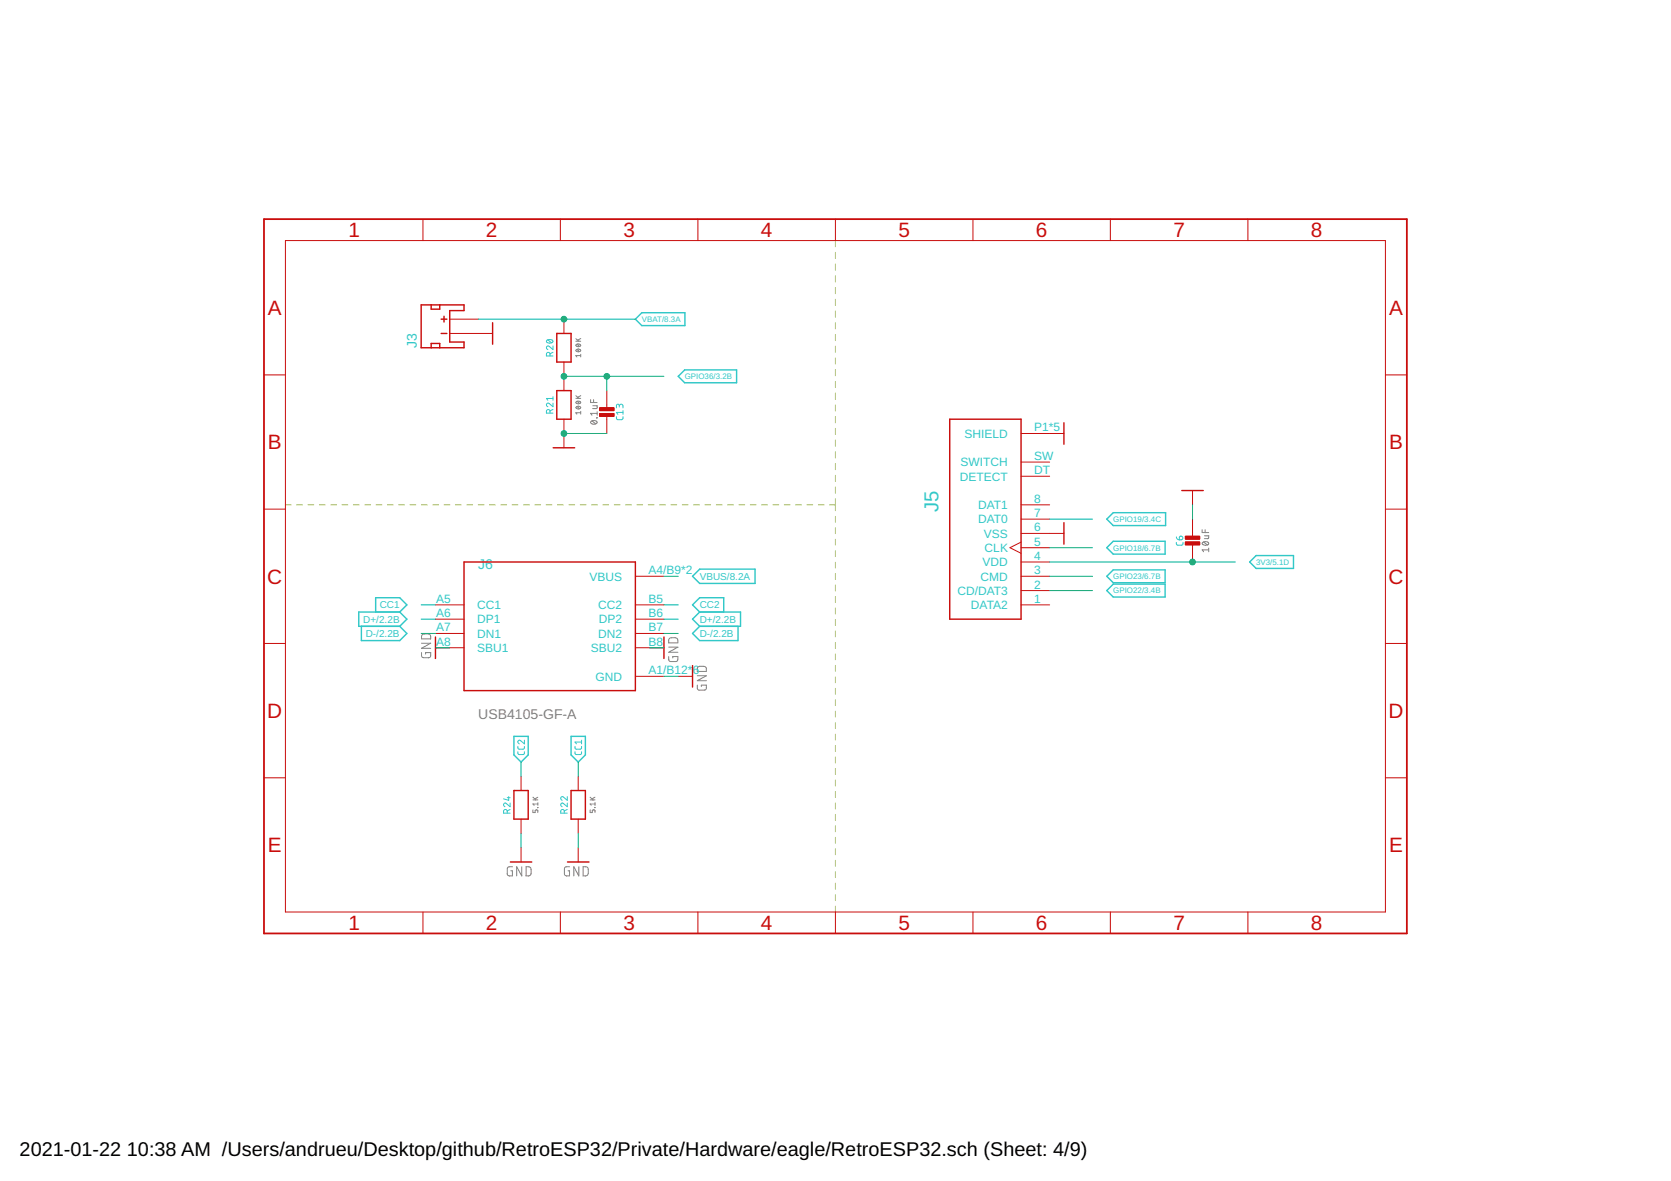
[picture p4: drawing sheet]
<svg xmlns="http://www.w3.org/2000/svg" width="297mm" height="210mm" viewBox="0 0 297 210" stroke-linecap="round" stroke-linejoin="round" font-family="sans-serif">
<g fill="none" stroke="#afd134" stroke-width=".18">
<path d="M148.5 42.8v1.1M148.5 44.9v1M148.5 46.9v1.1M148.5 49v1.1M148.5 51.1v1.1M148.5 53.2v1.1M148.5 55.3v1.1M148.5 57.4v1M148.5 59.5v1M148.5 61.5v1.1M148.5 63.6v1.1M148.5 65.7v1.1"/>
<path d="M148.5 67.8v1.1M148.5 69.9v1.1M148.5 72v1M148.5 74v1.1M148.5 76.1v1.1M148.5 78.2v1.1M50.7 89.7h1.1M52.7 89.7h1.1M54.8 89.7h1M56.8 89.7h1M58.8 89.7h1M60.8 89.7h1"/>
<path d="M62.8 89.7h1M64.9 89.7h1M66.9 89.7h1M68.9 89.7h1M70.9 89.7h1M72.9 89.7h1M74.9 89.7h1M76.9 89.7h1.1M79 89.7h1M81 89.7h1M83 89.7h1M85 89.7h1"/>
<path d="M87 89.7h1M89 89.7h1M91 89.7h1.1M93.1 89.7h1M95.1 89.7h1M97.1 89.7h1M99.1 89.7h1M101.1 89.7h1.1M103.1 89.7h1.1M105.2 89.7h1M107.2 89.7h1M109.2 89.7h1"/>
<path d="M111.2 89.7h1M113.2 89.7h1M115.2 89.7h1M117.2 89.7h1.1M119.3 89.7h1M121.3 89.7h1M123.3 89.7h1M125.3 89.7h1M127.3 89.7h1.1M129.3 89.7h1.1M131.4 89.7h1M133.4 89.7h1"/>
<path d="M135.4 89.7h1M137.4 89.7h1M139.4 89.7h1M141.4 89.7h1.1M143.4 89.7h1.1M145.5 89.7h1M147.5 89.7h1M148.5 80.3v1.1M148.5 82.4v1.1M148.5 84.5v1.1M148.5 86.6v1.1M148.5 88.6v2.2"/>
<path d="M148.5 91.8v1M148.5 93.8v1M148.5 95.8v1.1M148.5 97.9v1M148.5 99.9v1.1M148.5 102v1M148.5 104v1M148.5 106v1.1M148.5 108.1v1M148.5 110.1v1M148.5 112.1v1.1M148.5 114.2v1"/>
<path d="M148.5 116.2v1.1M148.5 118.3v1M148.5 120.3v1M148.5 122.3v1.1M148.5 124.4v1M148.5 126.4v1M148.5 128.5v1M148.5 130.5v1M148.5 132.5v1.1M148.5 134.6v1M148.5 136.6v1M148.5 138.6v1.1"/>
<path d="M148.5 140.7v1M148.5 142.7v1.1M148.5 144.8v1M148.5 146.8v1M148.5 148.8v1.1M148.5 150.9v1M148.5 152.9v1M148.5 154.9v1.1M148.5 157v1M148.5 159v1.1M148.5 161.1v1"/>
</g>
<g fill="none" stroke="#808080" stroke-width=".18">
<path d="M102.4 60.6h.8M102.4 60.2l.5 .4M102.4 70.8h.8M102.4 70.3l.5 .5M102.4 62.2a.44 .44 0 0 1 .5-.2 .44 .44 0 0 1 .3 .4 .45 .45 0 0 1-.5 .1 .45 .45 0 0 1-.3-.3zM102.4 61.3a.44 .44 0 0 1 .5-.2 .44 .44 0 0 1 .3 .4 .44 .44 0 0 1-.5 .1 .44 .44 0 0 1-.3-.3zM102.4 72.3a.44 .44 0 0 1 .5-.1 .44 .44 0 0 1 .3 .3 .44 .44 0 0 1-.5 .2 .44 .44 0 0 1-.3-.4zM102.4 71.4a.45 .45 0 0 1 .5-.1 .45 .45 0 0 1 .3 .3 .44 .44 0 0 1-.5 .2 .44 .44 0 0 1-.3-.4zM102.6 62.1l.4 .4M102.6 61.2l.4 .4M102.6 72.2l.4 .4M102.6 71.3l.4 .4"/>
<path d="M103.2 63.2h-.8l.2 .2M103.2 63v.4M103.2 73.1v.5M103.2 60.2l-.5 .3M103.2 73.4h-.8l.2 .2M103.2 70.3l-.5 .3M105 71v.5h1.2M105.1 74.9a.63 .63 0 0 1 1 .3 .63 .63 0 0 1-.6 .2 .63 .63 0 0 1-.5-.4zM105.2 74.8l.7 .5M105.4 72.1h.8l-.1 .5h-.7M105.5 71v.5M106.1 74.2l.1 .1z"/>
<path d="M106.2 73.2v.6M106.2 73.5h-1.2l.2 .3M213.7 94.1v.6h1.2M213.8 96.4a.63 .63 0 0 1 1 .3 .65 .65 0 0 1-1.1-.2zM214 96.3l.6 .6M214.1 95.2h.8l-.1 .5h-.7M214.2 94.1v.6M214.9 97.7h-1.2l.3 .4M214.9 97.4v.7M74.9 116v.5l.3 .4h1l.3-.2 .1-.7h-1v.3M74.9 114.3h1.7l-1.7 .9h1.7M75.1 112.8l.1-.1h.9a.43 .43 0 0 1 .5 .4v.5h-1.7z"/>
<path d="M118.9 116.7v.7l.2 .2h1l.4-.2v-.7h-.9v.2M118.9 115h1.6l-1.6 .9h1.6M119 113.5l.3-.2 .9 .1 .3 .2v.7h-1.6zM124.1 118.6l1-.2a.43 .43 0 0 1 .5 .5v.4h-1.6zM124 121.8v.6l.2 .2 1 .1 .3-.3 .1-.6h-.9v.2M124 120.1h1.6l-1.6 .9h1.6M91.1 154.1h-.7l-.2 .2v1l.1 .3 .8 .1v-.9h-.3M92.8 154.1v1.6l-1-1.6v1.6M93.5 154.1h.5a.43 .43 0 0 1 .4 .4l-.1 1-.8 .2zM94.7 143.9v.5h.4v-.4l.2-.1 .3 .1v.4M94.7 142.2h.9M94.7 141.7l.6 .5"/>
<path d="M95.6 143.5h.1M95.6 142.7v.4M95.6 142.9h-.9l.2 .2M95.6 141.7l-.5 .3M101.2 154.1h-.6l-.2 .2-.1 1 .1 .3 .8 .1v-.9h-.2M102.9 154.1v1.6l-.9-1.6v1.6M103.7 154.1h.4a.43 .43 0 0 1 .5 .4l-.2 1-.7 .2zM104.9 143.9v.5h.4v-.4l.2-.1 .2 .1 .1 .4M104.9 142.2h.9M104.9 141.7l.5 .5M105.7 143.6h.1M105.8 142.9h-.9l.2 .2"/>
<path d="M105.8 142.7v.4M105.8 141.7l-.6 .3"/>
</g>
<g fill="none" stroke="#32c8c8" stroke-width=".18">
<path d="M97.2 60.5a.65 .65 0 0 1 1.1 .3 .64 .64 0 0 1-1.1-.2zM97.4 60.4l.6 .5M97.8 63.3l-.1-.6-.3-.1-.2 .2-.1 .5h1.2M97.8 73.4l-.1-.5-.3-.1-.2 .2-.1 .4h1.2M98.3 61.5v.6l-.7-.5a.32 .32 0 0 0-.5 .1 .32 .32 0 0 0 .3 .4M98.3 71.6v.7l-.7-.6a.32 .32 0 0 0-.5 .1 .32 .32 0 0 0 .3 .5M98.3 62.6l-.5 .3M98.3 70.5v.6M98.3 72.8l-.5 .2M98.3 70.8h-1.2l.3 .3M109.6 74.1v.4l.2 .1h.8l.1-.2v-.3M110.1 72.2l.2-.4 .3 .1 .1 .6"/>
<path d="M110.1 72.3v-.3l-.3-.2-.2 .2v.5M110.7 73v.6M110.7 73.3h-1.1l.2 .3M209.1 96.4v.4l.3 .1 .8-.1 .1-.4M209.1 95.4a.54 .54 0 0 0 .5 .5M209.7 95.4a.33 .33 0 0 1 .5 .1 .33 .33 0 0 1-.2 .4h-.4zM92.1 133.6v.4l.2 .1 .8-.1 .1-.4M92.1 132.7v.3l.2 .2 .8-.1 .1-.4M93.2 131.6v.6l-.6-.5a.32 .32 0 0 0-.6 .1 .32 .32 0 0 0 .3 .4M102.2 133.6v.4l.3 .1 .8-.1 .1-.4M102.2 132.7v.3l.3 .2 .8-.1 .1-.4M103.4 131.6v.6"/>
<path d="M103.4 131.9h-1.2l.3 .3M90.2 144.5l-.2-.6h-.4l-.1 .6h1.2M90.2 141.8h.5M90.4 141.6v.6l-.9-.2M90.7 142.7v.7l-.7-.6a.32 .32 0 0 0-.5 .1 .32 .32 0 0 0 .3 .5M90.7 143.9l-.5 .2M100.3 144.5l-.1-.6h-.4l-.1 .6h1.1M100.8 142.7v.7l-.6-.6a.32 .32 0 0 0-.5 .1 .32 .32 0 0 0 .2 .5M100.8 141.6v.6l-.6-.5a.32 .32 0 0 0-.5 .1 .32 .32 0 0 0 .2 .4M100.8 143.9l-.5 .2"/>
</g>
<g fill="none" stroke="#32c8c8" stroke-width=".25">
<path d="M114.1 55.6h7.7v2.3h-7.7l-1.2-1.2zM120.6 66.9l1.1-1.2h9.2v2.3h-9.2zM196.7 97.3l1.2-1.1h9.2v2.3h-9.2zM196.7 92.3l1.2-1.2h9.3v2.3h-9.3zM222.1 99.9l1.2-1.2h6.6v2.3h-6.6zM64.2 111.3v2.6h6.9l1.2-1.3-1.2-1.3M66.8 108.8v-2.6h4.3l1.2 1.3-1.2 1.3M71.1 108.8l1.2 1.2-1.2 1.3M71.1 108.8h-7.3v2.5h7.3M123.1 102.4l1.3-1.2h9.8v2.5h-9.8zM124.4 108.8h7.2v2.5h-7.2M124.4 108.8l-1.3 1.2 1.3 1.3"/>
<path d="M124.4 111.3l-1.3 1.3 1.3 1.3h6.8v-2.6M124.4 108.8l-1.3-1.3 1.3-1.3h4.3v2.6M196.7 102.4l1.2-1.1h9.2v2.3h-9.2zM196.7 105l1.2-1.2h9.2v2.3h-9.2zM91.4 130.9h2.5v3.3l-1.3 1.2-1.2-1.2zM101.5 130.9h2.6v3.3l-1.3 1.2-1.3-1.2z"/>
</g>
<path d="M46.9 38.9h203.2v127h-203.2z" fill="none" stroke="#c90d0c" stroke-width=".32"/>
<g fill="none" stroke="#c90d0c" stroke-width=".18">
<path d="M75.2 38.9v3.9M99.6 38.9v3.9M124.1 38.9v3.9M148.5 38.9v3.9M173 38.9v3.9M197.4 38.9v3.9M221.8 38.9v3.9M50.7 42.8h195.6v119.3h-195.6zM79.9 56.7h5.1M79.9 59.3h7.7M100.2 56.7v2.6M46.9 66.6h3.8"/>
<path d="M100.2 64.3v5.1M100.2 74.5v5.1M107.9 69.4v3.3M107.9 73.7v3.3M181.5 77h7.6M246.3 66.6h3.8M46.9 90.5h3.8M181.5 96.4l-2 .9 2 1M181.5 97.3h5.1M181.5 92.3h5.1M181.5 89.7h5.1M181.5 84.6h5.1"/>
<path d="M181.5 82.1h5.1M181.5 99.9h5.1M181.5 94.8h7.6M212 87.2v2.5M212 92.3v3.3M212 96.6v3.3M246.3 90.5h3.8M46.9 114.4h3.8M77.4 107.5h5.1M77.4 110h5.1M77.4 112.6h5.1M77.4 115.1h5.1"/>
<path d="M112.9 102.4h5.1M112.9 107.5h5.1M112.9 110h5.1M112.9 112.6h5.1M112.9 115.1h5.1M181.5 105h5.1M181.5 102.4h5.1M181.5 107.5h5.1M246.3 114.4h3.8M46.9 138.2h3.8M92.6 138v2.5M102.8 138v2.5"/>
<path d="M112.9 120.2h5.1M120.6 120.2h2.5M246.3 138.2h3.8M92.6 145.6v2.5M92.6 150.7v2.5M102.8 145.6v2.5M102.8 150.7v2.5M75.2 162.1v3.8M99.6 162.1v3.8M124.1 162.1v3.8M148.5 162.1v3.8M173 162.1v3.8"/>
<path d="M197.4 162.1v3.8M221.8 162.1v3.8"/>
</g>
<g fill="none" stroke="#c90d0c" stroke-width=".25">
<path d="M74.9 54.2h7.6v1h-2.6v5.6h2.6v1h-7.6zM76.6 54.2v.7h1.6v-.7M78.4 56.7h1M78.4 59.3h1M78.9 56.2v1M87.6 57.4v3.8M99 59.3h2.5v5h-2.5zM76.6 61.8v-.8h1.6v.8M98.3 79.6h3.9M99 69.4h2.5v5.1h-2.5zM168.8 74.5h12.7v35.5h-12.7zM189.1 75.1v3.9"/>
<path d="M82.5 99.9h30.4v22.8h-30.4zM189.1 92.9v3.8M210.1 87.2h3.8M77.4 113.2v3.8M118 113.2v3.8M123.1 118.3v3.8M90.7 153.2h3.8M91.4 140.5h2.5v5.1h-2.5zM100.9 153.2h3.8M101.5 140.5h2.6v5.1h-2.6z"/>
</g>
<g fill="#c90d0c" stroke="#c90d0c" stroke-width=".18">
<path d="M210.7 96.3h2.6v.5h-2.6z"/>
<path d="M210.7 95.3h2.6v.5h-2.6z"/>
<path d="M106.6 72.5h2.5v.5h-2.5z"/>
<path d="M106.6 73.5h2.5v.5h-2.5z"/>
</g>
<g fill="none" stroke="#0dab76" stroke-width=".18">
<path d="M85 56.7h27.9M100.2 77h7.7M100.2 66.9h17.8M107.9 66.9v2.5M186.6 99.9h33M186.6 97.3h7.6M186.6 92.3h7.6M212 89.7v2.6M74.9 110h2.5M74.9 112.6h2.5M74.9 107.5h2.5M77.4 115.1h2.5"/>
<path d="M115.5 115.1h2.5M118 102.4h2.6M118 110h2.6M118 112.6h2.6M118 107.5h2.6M186.6 102.4h7.6M186.6 105h7.6M92.6 135.4v2.6M102.8 135.4v2.6M118 120.2h2.6M92.6 148.1v2.6M102.8 148.1v2.6"/>
</g>
<g fill="#0dab76" stroke="#0dab76" stroke-width=".18">
<circle cx="100.2" cy="77" r=".51"/>
<circle cx="100.2" cy="56.7" r=".51"/>
<circle cx="212" cy="99.9" r=".51"/>
<circle cx="100.2" cy="66.9" r=".51"/>
<circle cx="107.9" cy="66.9" r=".51"/>
</g>
<g font-size="3.7" fill="#c90d0c">
<text x="61.9" y="42.1">1</text>
<text x="86.4" y="42.1">2</text>
<text x="110.8" y="42.1">3</text>
<text x="135.3" y="42.1">4</text>
<text x="159.7" y="42.1">5</text>
<text x="184.1" y="42.1">6</text>
<text x="208.6" y="42.1">7</text>
<text x="233" y="42.1">8</text>
<text x="47.6" y="56">A</text>
<text x="246.9" y="56">A</text>
<text x="47.6" y="79.9">B</text>
<text x="246.9" y="79.9">B</text>
<text x="47.5" y="103.7">C</text>
<text x="246.8" y="103.7">C</text>
<text x="47.5" y="127.6">D</text>
<text x="246.8" y="127.6">D</text>
<text x="47.6" y="151.5">E</text>
<text x="246.9" y="151.5">E</text>
<text x="61.9" y="165.3">1</text>
<text x="86.4" y="165.3">2</text>
<text x="110.8" y="165.3">3</text>
<text x="135.3" y="165.3">4</text>
<text x="159.7" y="165.3">5</text>
<text x="184.1" y="165.3">6</text>
<text x="208.6" y="165.3">7</text>
<text x="233" y="165.3">8</text>
</g>
<text font-size="3.6" fill="#32c8c8" x="166.8" y="91" transform="rotate(-90 166.8 91)">J5</text>
<g font-size="3.5">
<text x="3.5" y="205.4">2021-01-22</text>
<text x="22.6" y="205.4">10:38 AM /Users/andrueu/Desktop/github/RetroESP32/Private/Hardware/eagle/RetroESP32.sch (Sheet: 4/9)</text>
</g>
<g font-size="2.5" fill="#32c8c8">
<text x="74.1" y="61.8" transform="rotate(-90 74.1 61.8)">J3</text>
<text x="85" y="101.2">J6</text>
</g>
<text font-size="2.5" fill="#808080" x="85" y="127.8">USB4105-GF-A</text>
<g font-size="2.1" fill="#32c8c8">
<text x="171.5" y="77.8">SHIELD</text>
<text x="183.8" y="76.7">P1*5</text>
<text x="170.8" y="82.9">SWITCH</text>
<text x="183.8" y="81.8">SW</text>
<text x="170.6" y="85.4">DETECT</text>
<text x="183.8" y="89.4">8</text>
<text x="183.8" y="84.3">DT</text>
<text x="173.9" y="93">DAT0</text>
<text x="173.9" y="90.5">DAT1</text>
<text x="174.9" y="95.6">VSS</text>
<text x="183.8" y="91.9">7</text>
<text x="183.8" y="94.5">6</text>
<text x="174.7" y="100.7">VDD</text>
<text x="175" y="98.1">CLK</text>
<text x="183.8" y="97">5</text>
<text x="183.8" y="99.5">4</text>
<text x="77.5" y="107.2">A5</text>
<text x="104.8" y="103.2">VBUS</text>
<text x="115.3" y="102.1">A4/B9*2</text>
<text x="115.3" y="107.2">B5</text>
<text x="170.2" y="105.7">CD/DAT3</text>
<text x="174.3" y="103.2">CMD</text>
<text x="183.8" y="104.6">2</text>
<text x="183.8" y="102.1">3</text>
<text x="183.8" y="107.2">1</text>
<text x="77.5" y="109.7">A6</text>
<text x="77.5" y="112.2">A7</text>
<text x="84.8" y="108.3">CC1</text>
<text x="84.8" y="110.8">DP1</text>
<text x="84.8" y="113.3">DN1</text>
<text x="106.3" y="108.3">CC2</text>
<text x="106.3" y="113.3">DN2</text>
<text x="106.5" y="110.8">DP2</text>
<text x="115.3" y="109.7">B6</text>
<text x="115.3" y="112.2">B7</text>
<text x="172.6" y="108.3">DATA2</text>
<text x="77.5" y="114.8">A8</text>
<text x="84.8" y="115.9">SBU1</text>
<text x="105" y="115.9">SBU2</text>
<text x="115.3" y="114.8">B8</text>
<text x="115.3" y="119.8">A1/B12*</text>
<text x="123.1" y="119.8">6</text>
<text x="105.9" y="121">GND</text>
</g>
<g font-size="1.8" fill="#32c8c8">
<text x="124.4" y="103.1">VBUS/8.2A</text>
<text x="64.6" y="110.7">D+/2.2B</text>
<text x="65" y="113.2">D-/2.2B</text>
<text x="67.5" y="108.1">CC1</text>
<text x="124.4" y="110.7">D+/2.2B</text>
<text x="124.4" y="113.2">D-/2.2B</text>
<text x="124.4" y="108.1">CC2</text>
</g>
<g font-size="1.4" fill="#32c8c8">
<text x="114.1" y="57.2">VBAT/8.3A</text>
<text x="121.7" y="67.4">GPIO36/3.2B</text>
<text x="197.9" y="92.8">GPIO19/3.4C</text>
<text x="197.9" y="97.9">GPIO18/6.7B</text>
<text x="223.3" y="100.4">3V3/5.1D</text>
<text x="197.9" y="105.5">GPIO22/3.4B</text>
<text x="197.9" y="102.9">GPIO23/6.7B</text>
</g>
</svg>
